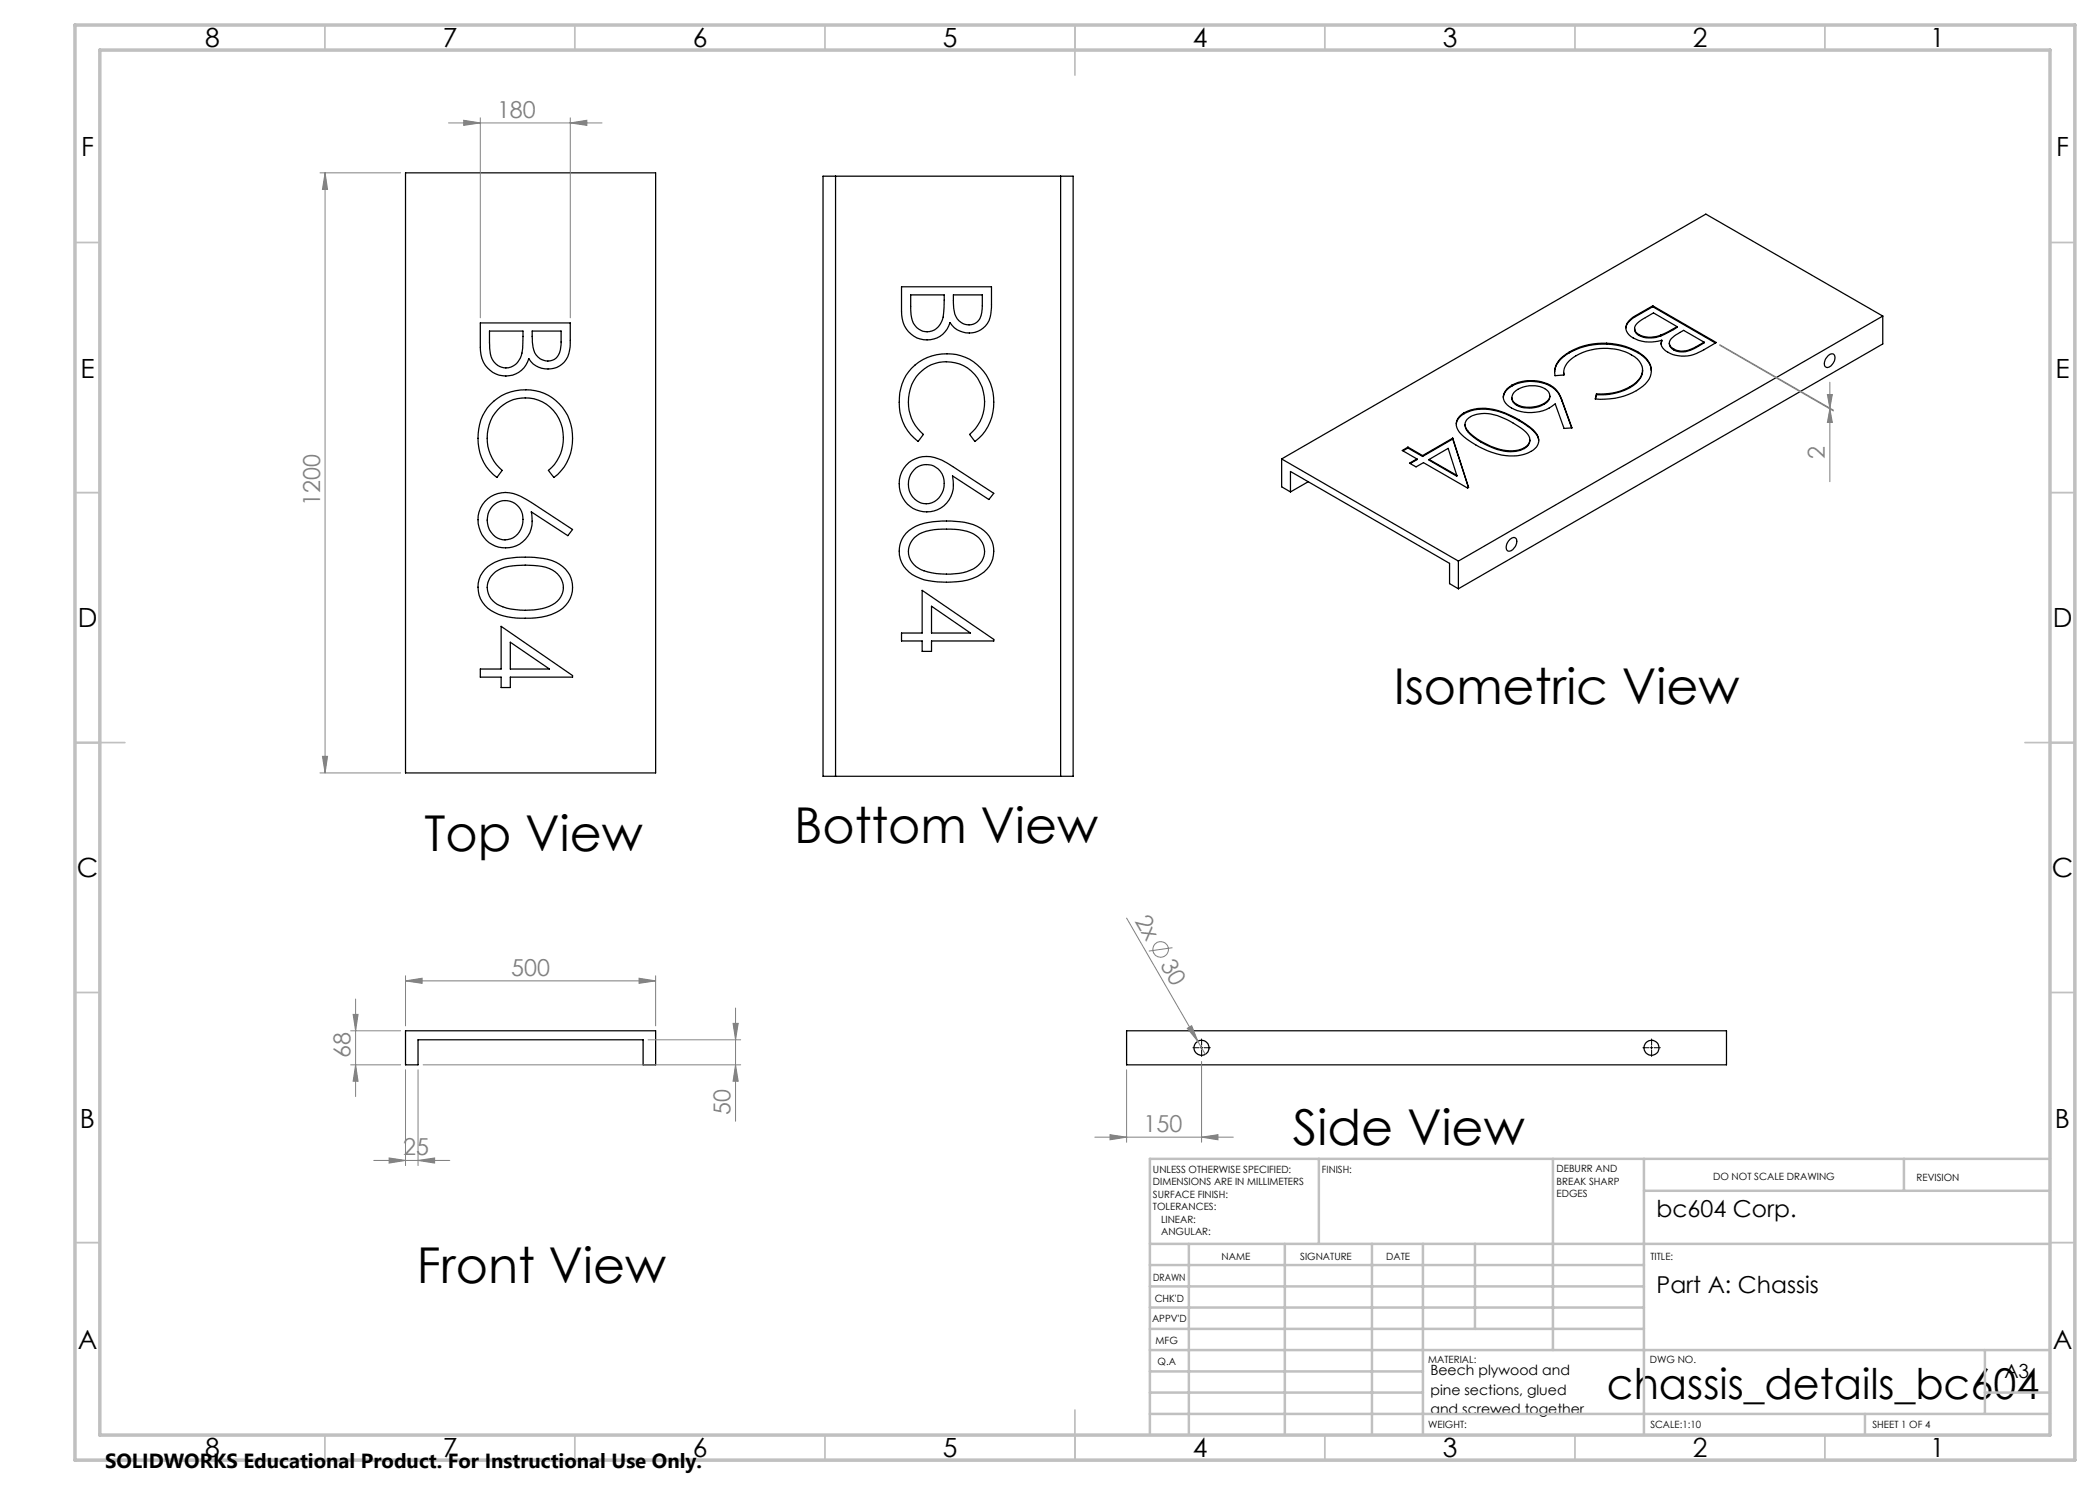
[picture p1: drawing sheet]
<svg xmlns="http://www.w3.org/2000/svg" width="420mm" height="297mm" viewBox="0 0 420 297" stroke-linecap="round" stroke-linejoin="round" font-family="sans-serif">
<g fill="none" stroke="#000" stroke-width=".25">
<path d="M81.1 34.6h50v120h-50zM164.6 35.2h50v120.1h-50zM167.1 35.2v120.1M212.1 35.2v120.1M180.3 57.4h18v3.5a5.4 5.4 0 0 1-2.2 5.1 4.5 4.5 0 0 1-6.1-1.5 4.9 4.9 0 0 1-5.5 3.4 4.9 4.9 0 0 1-4.2-4.9zM182.1 59h6.7v2.6a4.7 4.7 0 0 1-1.9 4.4 3.2 3.2 0 0 1-4.7-3zM190.7 59h5.8a10.8 10.8 0 0 1-.5 4.7 2.81 2.81 0 0 1-3.1 1.1 2.81 2.81 0 0 1-2-2.5zM96.1 64.6h18v3.5a5.5 5.5 0 0 1-2.2 5.1 4.6 4.6 0 0 1-6.1-1.5 4.9 4.9 0 0 1-5.5 3.4 4.9 4.9 0 0 1-4.2-4.9zM97.9 66.2h6.7v1.1a10.6 10.6 0 0 1-.5 4.3 3.2 3.2 0 0 1-3.7 1.9 3.2 3.2 0 0 1-2.4-3.3zM106.4 66.2h5.8v2.2a3.5 3.5 0 0 1-1.8 3.7 3.1 3.1 0 0 1-3.9-3.2zM182.3 73.7a9.5 9.5 0 0 1 11.1-2.1 9.5 9.5 0 0 1 5.3 9.9 9.3 9.3 0 0 1-3.7 6.8l-1.1-1.4a8.4 8.4 0 0 0-1.1-13.7 7.6 7.6 0 0 0-11.1 7.2 8.2 8.2 0 0 0 3 6.5l-1.1 1.4a10.2 10.2 0 0 1-1.3-14.6zM302.4 77a8.4 8.4 0 0 1 7.7 .1"/>
<path d="M302.4 77a2.42 2.42 0 0 0-1.3 3.6 7.5 7.5 0 0 0 9.3 .6l.6-.4 1.8 4.9 1.6-.1-2-5.6a5 5 0 0 0-2.3-2.9M302.4 77.2a2.88 2.88 0 0 0-1.7 2.3M302.4 77.2a8.3 8.3 0 0 1 7.7 0M302.4 77v.2M302.4 79.5v.2M302.4 79.7a1.61 1.61 0 0 0 1 1.4M310 79.2v.3a1.81 1.81 0 0 1-1.2 1.4M310.1 77.2l.5 .4a4.9 4.9 0 0 1 1.8 2.6l1.9 5.4M310.1 77.1v.1M312.7 74.5l.1 .5M312.8 75a3.8 3.8 0 0 1 2.4-3.8 11.3 11.3 0 0 1 12.2 .6 2.92 2.92 0 0 1-.1 4.6l-1.3 .9M313.9 70.4a4.5 4.5 0 0 0-2.9 4.7l1.8-.1"/>
<path d="M313.9 70.6a5 5 0 0 0-3 3.7M313.9 70.4v.2M319.3 78.9l-.2 .9M319.3 78.8v.1M321.3 68.6l2.9 .4 1.7 .6 1.6 .7M321.3 68.6a13.6 13.6 0 0 0-7.4 1.8M321.3 68.8a14 14 0 0 0-7.4 1.8M321.3 68.8l2.9 .4 1.7 .5 1.6 .8M321.3 68.6v.2M326 77.3a11.6 11.6 0 0 1-6.7 1.5M326 77.5a12.4 12.4 0 0 1-6.7 1.4M326 77.3v.2"/>
<path d="M326.9 65.7l.2 .8 .7 .6M327.5 70.3a4.4 4.4 0 0 1 2.7 4.5 5.9 5.9 0 0 1-3.7 3.7 14 14 0 0 1-7.4 1.3l.2-1M327.5 70.5a4.6 4.6 0 0 1 2.7 3.6M327.5 70.3v.2M327.8 67.1a5.4 5.4 0 0 0 4.3 .1M327.8 66.9a5 5 0 0 0 4.3 .1M327.8 66.9v.2M328.5 74a3.9 3.9 0 0 1-2.5 3.5M330.6 61.2l-4 2.3a2.19 2.19 0 0 0-.8 3.5 6.8 6.8 0 0 0 6.6 1M330.6 61.2l12.7 7.3-2.5 1.5a6.7 6.7 0 0 1-8-.1 1.53 1.53 0 0 1-.4-1.9M330.6 61.3l-4.5 2.7a2.16 2.16 0 0 0-.9 1.6M330.6 61.3l12.5 7.3"/>
<path d="M330.6 61.2v.1M332.1 67v.2M332.4 68l-.2 .8M333.9 68.6l.1 .8 .7 .6M334.7 69.8v.2M335.4 65.3v.2l-.7 .4-2.6 1.3M335.4 65.3l-4.7-2.7-1.6 .9a3.3 3.3 0 0 0-2.2 2.3l.2 .5 .7 .6M335.4 65.3l-3.3 1.7M340.8 68.4v.2l-1.5 .9a4.5 4.5 0 0 1-4.6 .5M340.8 68.4l-1.5 .9a4.5 4.5 0 0 1-4.6 .5M340.8 68.4l-4.1-2.3a5.6 5.6 0 0 0-2.8 2.2l.1 .9 .7 .6M365.7 71a.73 .73 0 0 1 1-.2 .73 .73 0 0 1 .3 1 1.62 1.62 0 0 1-1.8 1.6 1.72 1.72 0 0 1 .5-2.4z"/>
<path d="M376.6 63.2l-84.9 49M376.6 63.2l-35.4-20.4-84.9 49M376.6 63.2v5.6l-84.9 49M98.1 80.9a9.6 9.6 0 0 1 11.5-1.9 9.6 9.6 0 0 1 4.7 10.7 9.1 9.1 0 0 1-3.5 5.8l-1.1-1.4a8.4 8.4 0 0 0-1.2-13.7 7.6 7.6 0 0 0-11.1 7.3 8.3 8.3 0 0 0 3 6.4l-1 1.4a10.2 10.2 0 0 1-2.4-13.2zM181.2 93.1a5.9 5.9 0 0 1 7.2-1.1l10.4 6.7-1 1.2-7.3-4.7a5.5 5.5 0 0 1-5.9 7.1 5.6 5.6 0 0 1-3.4-9.2zM183.2 93.6a3.7 3.7 0 0 1 4.4 .2 3.7 3.7 0 0 1 1.1 4.2 3.5 3.5 0 0 1-4.1 2.7 3.5 3.5 0 0 1-2.9-3.9 4 4 0 0 1 1.5-3.2zM256.3 91.8l35.4 20.4M256.3 91.8v5.6l1.8 1M258.1 98.4v-4.1l31.8 18.4v4l1.8 1.1M261.7 96.3l-3.6 2.1M281.6 89.4l2.9 1.7M281.6 89.4l-1.1 .7 2.9 1.7"/>
<path d="M281.6 89.6l-1 .6M281.6 89.6l2.9 1.7M281.6 89.4v.2M283.4 91.8l-1.5 .8 1.3 .8 1.5-.9 8.8 5.1 .2-.1M283.4 91.8v.1l-1.4 .8M284.5 91.1v.2M285.8 91.9v.1l5.6 3.2v-.1M285.8 91.9l5.6 3.2M285.8 91.9l3.8-2.2 1.8 5.4M290.5 87.6l3.2 9.9M290.5 87.6l-6 3.5M290.5 87.8l-6 3.5"/>
<path d="M290.5 87.8l3.2 9.7M290.5 87.6v.2M291.9 83.3a7.9 7.9 0 0 1 7.6-1.2 18.9 18.9 0 0 1 7.6 4.3 2.34 2.34 0 0 1-.9 3.9 10.4 10.4 0 0 1-9.5-.5 13.2 13.2 0 0 1-5.1-3.8 2.15 2.15 0 0 1 .3-2.7zM292.8 82.7a10.2 10.2 0 0 1 9.7 .7 13.9 13.9 0 0 1 4.9 3.7l.3 1M292.8 82.7a2.93 2.93 0 0 0-1.5 2.1M292.8 82.5v.2M293 84.9l.2 .8 .3 .6M293.5 86.3l.9 .9 1.9 1.3M293.5 86.2l1.4 1.2 1.4 .9M293.5 86.2a1.69 1.69 0 0 1 .6-2.9 7.4 7.4 0 0 1 6.7 .4 16 16 0 0 1 4.8 3.2 1.72 1.72 0 0 1-.7 2.7M293.5 86.2v.1M296.3 88.5a10.4 10.4 0 0 0 7.8 1.6l.8-.4"/>
<path d="M296.3 88.3a10 10 0 0 0 7.8 1.6l.8-.3M296.3 88.3v.2M303.4 80.9v.2M304.9 89.6v.1M306 88l-.3 1-.8 .7M308.8 80.9a5.9 5.9 0 0 1-5.4 .2M308.8 80.7a1.57 1.57 0 0 0 1.2-1.4 1.57 1.57 0 0 0-1.1-1.6 5.3 5.3 0 0 0-6.3 1.1 1.46 1.46 0 0 0 .8 2.1M308.8 80.7a6 6 0 0 1-5.4 .2M308.8 80.7v.2M97 113.9a9.2 9.2 0 0 1 6.3-2.4 18.2 18.2 0 0 1 7.9 1 5.5 5.5 0 0 1 3.3 5.5 5.5 5.5 0 0 1-4.2 4.9 17.2 17.2 0 0 1-11.4-.4 5.4 5.4 0 0 1-1.9-8.6zM97 100.3a5.9 5.9 0 0 1 7.1-1l2.2 1.2 8.2 5.4-.9 1.2-7.3-4.7a5.7 5.7 0 0 1-3 6.7 5.6 5.6 0 0 1-6.7-1.9 5.6 5.6 0 0 1 .4-6.9zM98.6 101.2a3.6 3.6 0 0 1 4.2-.6 3.6 3.6 0 0 1 1.8 4 3.5 3.5 0 0 1-3.2 3.3 3.5 3.5 0 0 1-3.8-2.6 4.3 4.3 0 0 1 1-4.1z"/>
<path d="M98.7 114.8a7.5 7.5 0 0 1 5.5-1.7 13 13 0 0 1 6.3 .9 3.9 3.9 0 0 1 2.2 3.8 3.9 3.9 0 0 1-2.8 3.4 14.3 14.3 0 0 1-10.4-.3 3.8 3.8 0 0 1-.8-6.1zM181.2 106.6a9 9 0 0 1 6.3-2.3 18 18 0 0 1 7.9 1 5.4 5.4 0 0 1 3.4 5 5.4 5.4 0 0 1-3.3 5 16.8 16.8 0 0 1-8.9 1 7.6 7.6 0 0 1-6.3-3.8 5.4 5.4 0 0 1 .9-5.9zM182.9 107.5a8.1 8.1 0 0 1 5.6-1.7 11.6 11.6 0 0 1 6.7 1.3 3.8 3.8 0 0 1 1.7 3.8 3.8 3.8 0 0 1-2.8 3.1 14.3 14.3 0 0 1-10.4-.3 3.8 3.8 0 0 1-.8-6.2zM184.4 118.1l14.4 9.8v.3h-12.5v2.1h-1.9v-2.1h-4.1v-1.6h4.1zM291.7 112.2v5.6M302 107.8a.77 .77 0 0 1 1.1-.2 .77 .77 0 0 1 .2 1.1l-.1 .4a1.42 1.42 0 0 1-1.7 1 1.78 1.78 0 0 1 .5-2.3zM100.2 125.3l14.3 9.8v.3h-12.4v2.1h-1.9v-2.1h-4.1v-1.6h4.1zM102.1 128.4l7.8 5.4h-7.8zM186.3 121.2l7.8 5.4h-7.8zM81.1 206.2h50v6.8h-2.5v-5h-45v5h-2.5zM225.3 206.2h120v6.8h-120z"/>
<circle cx="240.3" cy="209.6" r="1.49"/>
<circle cx="330.3" cy="209.6" r="1.5"/>
</g>
<g fill="none" stroke="#808080" stroke-width=".2">
<path d="M64 34.6h16.1M65 34.6l.5 3.3h-1zM65 34.6v120M89.7 24.6h30.7M92.7 24.1l3.4 .5-3.4 .5zM96.1 23.6v40M114.1 24.6l3.3-.5v1zM114.1 23.6v40M344 68.9l22.7 13.1M344 69.1l22.7 13.1M365.5 78.9h1l-.5 2.7zM366 76.4v19.9"/>
<path d="M366 81.8l.5 2.7h-1zM64 154.6h16.1M64.5 151.3h1l-.5 3.3zM71.1 199.8v19.5M81.1 196.2l3.3-.6v1.1zM81.1 195.2v10M81.1 196.2h50M127.8 195.6l3.3 .6-3.3 .5zM131.1 195.2v10M225.3 183.6l14.3 24.7M234.5 189.5l-4.7 .7M70.1 213h10"/>
<path d="M70.1 206.2h10M70.6 202.9h1l-.5 3.3zM71.1 213l.5 3.2h-1zM81.1 214v19.1M83.6 214v19.1M84.6 213h63.5M129.6 208h18.5M146.6 204.7h1l-.5 3.3zM147.1 201.6v22.7M147.1 213l.5 3.2h-1zM225.3 214v14.5M237.5 205.7l.8-.6 1.3 3.2z"/>
<path d="M239.6 208.3l1.5 2.6M240.3 212.3v16.2M74.8 232.1h15.2M77.8 231.6l3.3 .5-3.3 .5zM83.6 232.1l3.3-.5v1zM219 227.4h27.7M222 226.9l3.3 .5-3.3 .6zM240.3 227.4l3.3-.5v1.1z"/>
<circle cx="232.1" cy="189.9" r="1.56"/>
</g>
<path d="M239.8 209.5h-1.2M240.3 209v-1.2M240.3 210v1.3M240.8 209.5h1.3M329.8 209.5h-1.2M330.3 209v-1.2M330.3 210v1.3M330.8 209.5h1.3" fill="none" stroke="#000" stroke-width=".2" stroke-dasharray="15.2 1.3 1.3 1.3"/>
<path d="M240.1 209.5h.5M240.3 209.3v.5M330.1 209.5h.5M330.3 209.3v.5" fill="none" stroke="#000" stroke-width=".2"/>
<g fill="none" stroke="#c0c0c0" stroke-width=".35">
<path d="M65 5v5M115 5v5M165 5v5M215 5v10M265 5v5M315 5v5M365 5v5M15 48.5h5M410 48.5h5M15 98.5h5M410 98.5h5M15 148.5h10"/>
<path d="M405 148.5h10M15 198.5h5M410 198.5h5M15 248.5h5M410 248.5h5M65 287v5M115 287v5M165 287v5M215 282v10M265 287v5M315 287v5M365 287v5"/>
</g>
<g fill="none" stroke="#c0c0c0" stroke-width=".5">
<path d="M263.8 231.8v17M310.6 231.8v38.2M328.8 231.8v55.2M328.8 238.2h81.2M380.8 231.8v6.4M410 231.8h-180v55.2M230 248.8h180M230 257.3h98.8M230 253h98.8M237.8 248.8v38.2M257 248.8v38.2M274.4 248.8v38.2"/>
<path d="M284.6 248.8v38.2M295 248.8v17M230 265.8h98.8M230 261.5h98.8M230 278.5h54.6M230 274.3h54.6M230 270h180M397 278.5h13M397 270v12.8M230 282.8h180M373 282.8v4.2"/>
</g>
<path d="M15 5h400v287h-400zM20 10h390v277h-390z" fill="none" stroke="#c0c0c0" stroke-width=".7"/>
<g fill="#808080">
<path d="M237.5 205.7l.8-.6 1.3 3.2z"/>
<path d="M81.1 196.2l3.3-.6v1.1zM127.8 195.6l3.3 .6-3.3 .5zM77.8 231.6l3.3 .5-3.3 .5zM83.6 232.1l3.3-.5v1zM92.7 24.1l3.4 .5-3.4 .5zM114.1 24.6l3.3-.5v1zM222 226.9l3.3 .5-3.3 .6zM240.3 227.4l3.3-.5v1.1z"/>
<path d="M64.5 151.3h1l-.5 3.3zM65 34.6l.5 3.3h-1z"/>
<path d="M146.6 204.7h1l-.5 3.3zM147.1 213l.5 3.2h-1zM365.5 78.9h1l-.5 2.7zM366 81.8l.5 2.7h-1z"/>
<path d="M70.6 202.9h1l-.5 3.3zM71.1 213l.5 3.2h-1z"/>
</g>
<g font-size="9.9">
<text x="278.7" y="140.8">Isometric View</text>
<text x="84.9" y="170.3">Top View</text>
<text x="158.8" y="168.7">Bottom View</text>
<text x="258.6" y="229">Side View</text>
<text x="83.4" y="256.5">Front View</text>
</g>
<text font-size="8.5" x="321.4" y="279.7">chassis_details_bc604</text>
<g font-size="5.3">
<text x="41" y="9.5">8</text>
<text x="88.5" y="9.5">7</text>
<text x="138.5" y="9.5">6</text>
<text x="188.5" y="9.5">5</text>
<text x="238.5" y="9.5">4</text>
<text x="288.5" y="9.5">3</text>
<text x="338.5" y="9.5">2</text>
<text x="386" y="9.5">1</text>
<text x="16.2" y="31.2">F</text>
<text x="411.2" y="31.2">F</text>
<text x="16.1" y="75.5">E</text>
<text x="411.1" y="75.5">E</text>
<text x="15.5" y="125.5">D</text>
<text x="410.5" y="125.5">D</text>
<text x="15.4" y="175.5">C</text>
<text x="410.4" y="175.5">C</text>
<text x="16" y="225.5">B</text>
<text x="411" y="225.5">B</text>
<text x="15.5" y="269.7">A</text>
<text x="410.5" y="269.7">A</text>
<text x="41" y="291.5">8</text>
<text x="88.5" y="291.5">7</text>
<text x="138.5" y="291.5">6</text>
<text x="188.5" y="291.5">5</text>
<text x="238.5" y="291.5">4</text>
<text x="288.5" y="291.5">3</text>
<text x="338.5" y="291.5">2</text>
<text x="386" y="291.5">1</text>
</g>
<g font-size="4.7" fill="#808080">
<text x="99.4" y="23.5">180</text>
<text x="365" y="91.8" transform="rotate(-90 365 91.8)">2</text>
<text x="64" y="101.2" transform="rotate(-90 64 101.2)">1200</text>
<text x="226.9" y="184.2" transform="rotate(60 226.9 184.2)">2x</text>
<text x="102.3" y="195.1">500</text>
<text x="231.9" y="193" transform="rotate(60 231.9 193)">30</text>
<text x="70.1" y="211.5" transform="rotate(-90 70.1 211.5)">68</text>
<text x="146.1" y="222.9" transform="rotate(-90 146.1 222.9)">50</text>
<text x="228.7" y="226.4">150</text>
<text x="80.6" y="231.1">25</text>
</g>
<g font-size="4.7">
<text x="331.3" y="243.4">bc604 Corp.</text>
<text x="331.3" y="258.7">Part A: Chassis</text>
</g>
<text font-size="4.1" x="21" y="293.7">SOLIDWORKS Educational Product. For Instructional Use Only.</text>
<text font-size="3.9" x="400.9" y="275.5">A3</text>
<g font-size="2.8">
<text x="286.1" y="275.1">Beech plywood and</text>
<text x="286.1" y="278.9">pine sections, glued</text>
<text x="286.1" y="282.7">and screwed together</text>
</g>
<g font-size="2">
<text x="230.6" y="234.6">UNLESS OTHERWISE SPECIFIED:</text>
<text x="230.6" y="237.1">DIMENSIONS ARE IN MILLIMETERS</text>
<text x="230.6" y="239.6">SURFACE FINISH:</text>
<text x="264.4" y="234.6">FINISH:</text>
<text x="311.3" y="234.5">DEBURR AND</text>
<text x="311.3" y="237">BREAK SHARP</text>
<text x="311.3" y="239.5">EDGES</text>
<text x="342.6" y="236">DO NOT SCALE DRAWING</text>
<text x="383.3" y="236.2">REVISION</text>
<text x="230.6" y="242.1">TOLERANCES:</text>
<text x="232.2" y="244.6">LINEAR:</text>
<text x="232.2" y="247.1">ANGULAR:</text>
<text x="244.3" y="252">NAME</text>
<text x="260" y="251.9">SIGNATURE</text>
<text x="277.2" y="251.9">DATE</text>
<text x="330.1" y="251.9">TITLE:</text>
<text x="230.6" y="256.1">DRAWN</text>
<text x="230.9" y="260.3">CHK'D</text>
<text x="230.4" y="264.4">APPV'D</text>
<text x="231.1" y="268.8">MFG</text>
<text x="231.5" y="273">Q.A</text>
<text x="285.6" y="272.5">MATERIAL:</text>
<text x="330" y="272.5">DWG NO.</text>
<text x="285.6" y="285.5">WEIGHT:</text>
<text x="330.1" y="285.6">SCALE:1:10</text>
<text x="374.5" y="285.6">SHEET 1 OF 4</text>
</g>
</svg>
